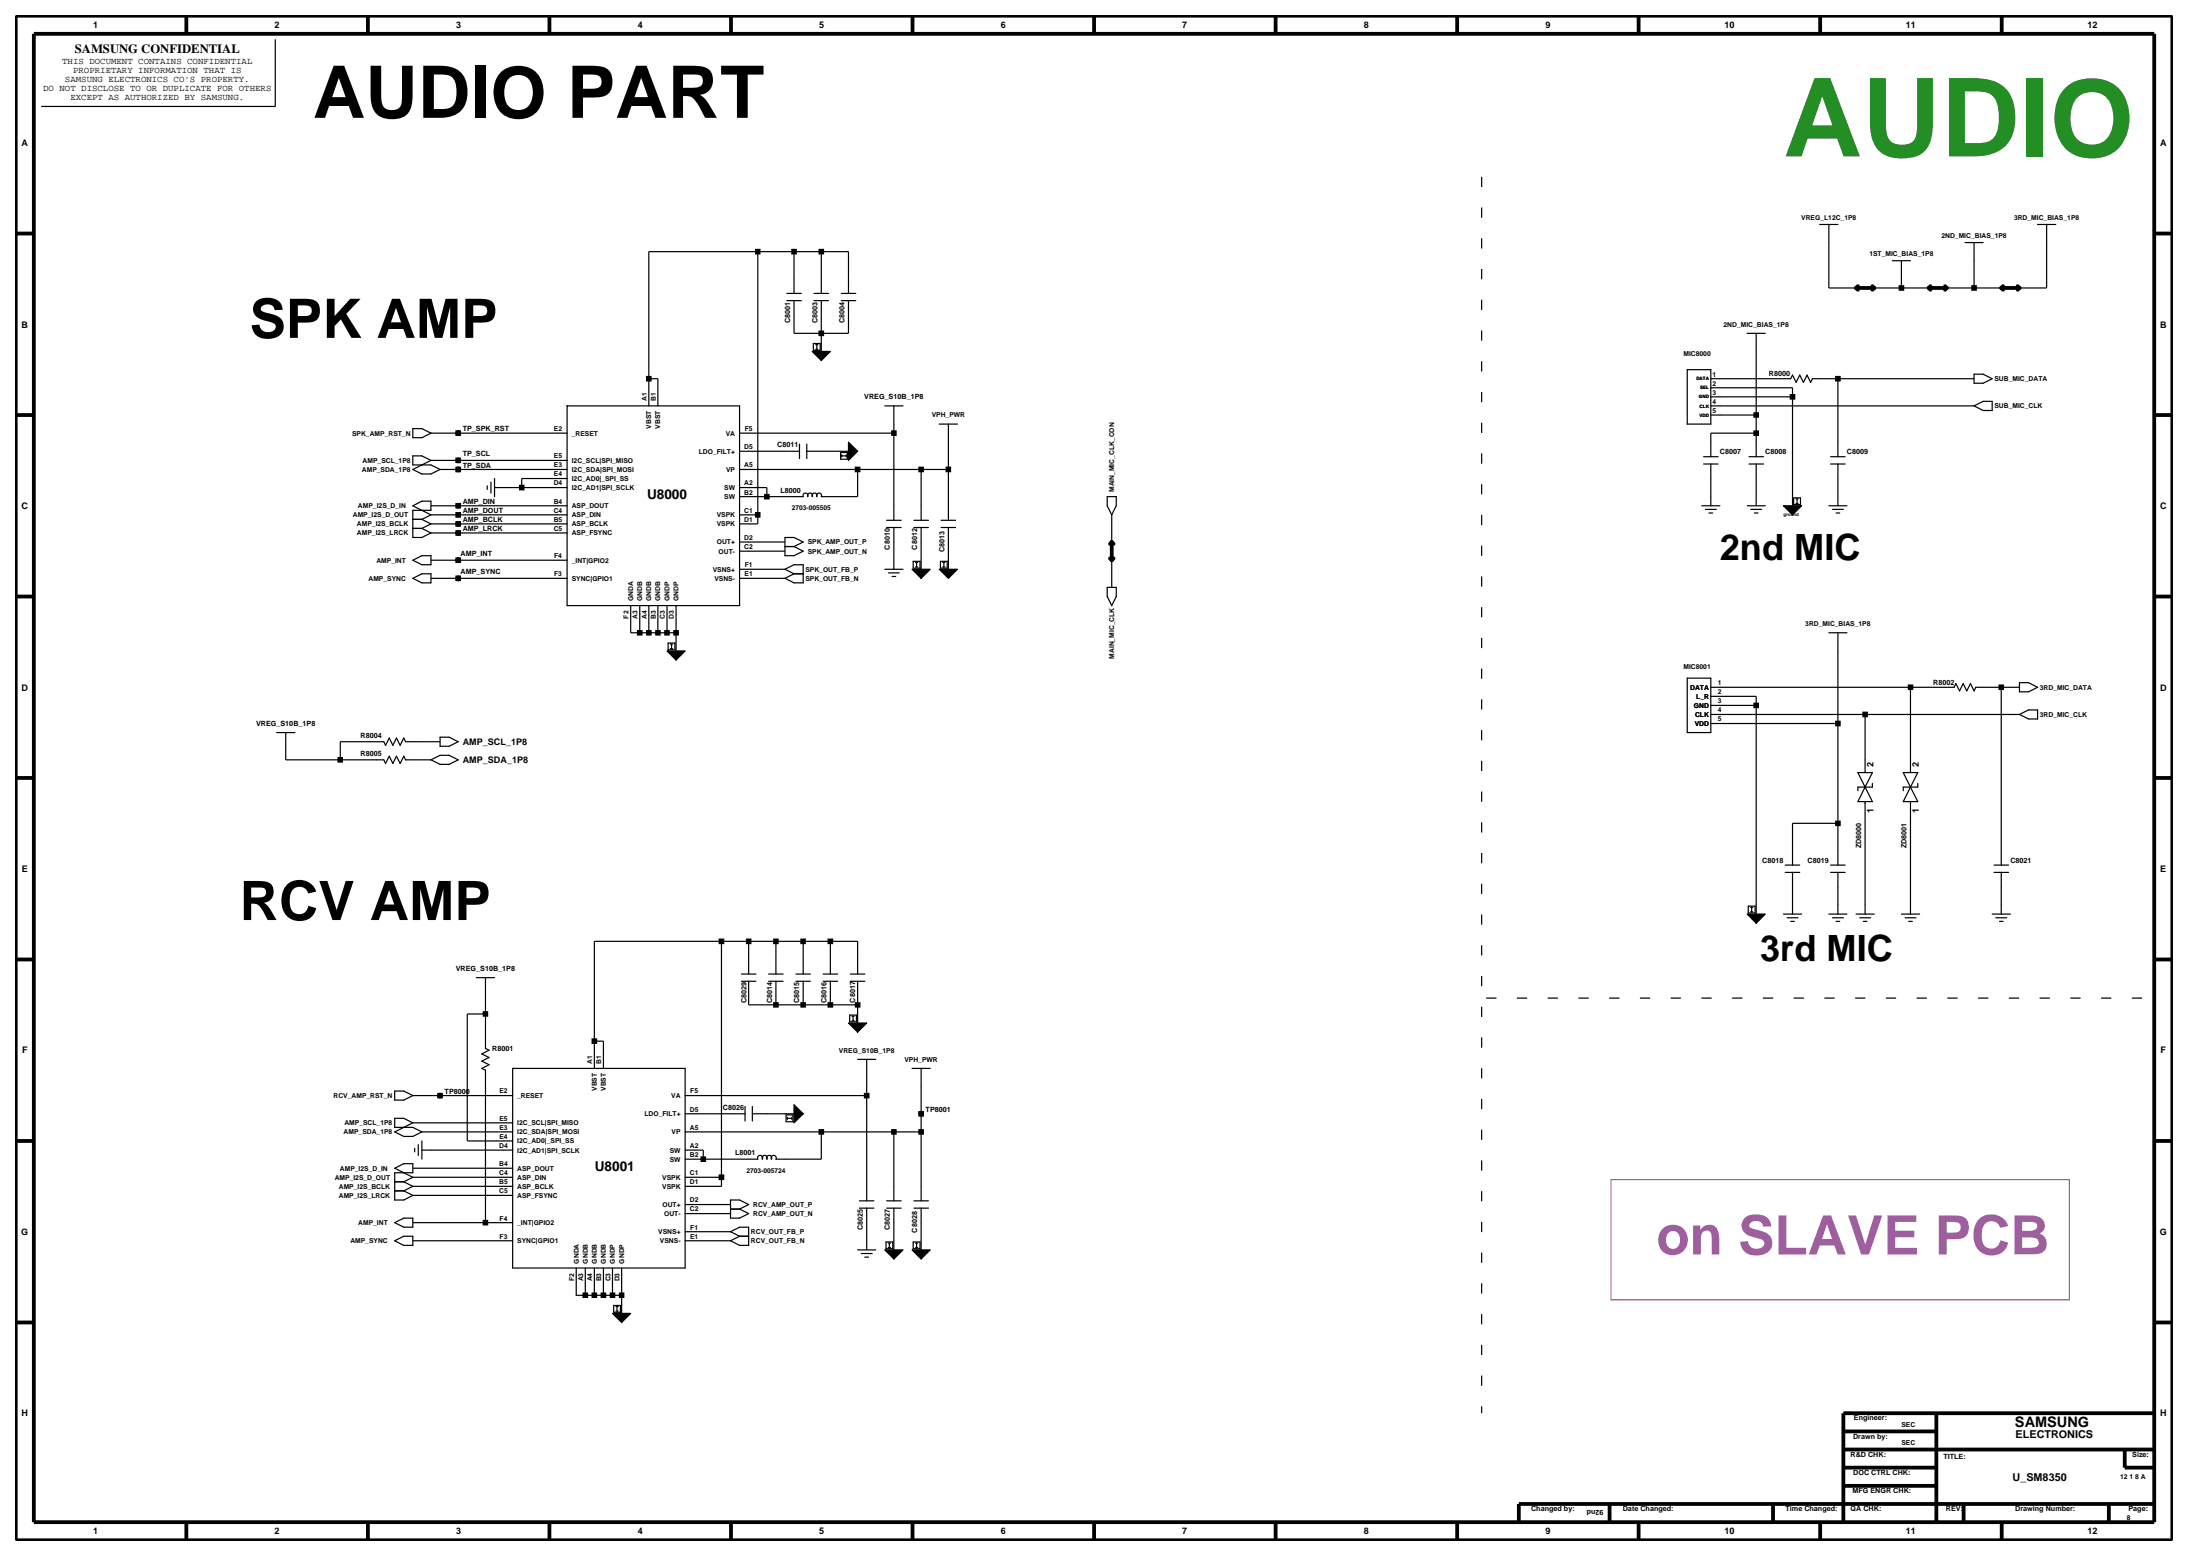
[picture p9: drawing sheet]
<svg xmlns="http://www.w3.org/2000/svg" width="420mm" height="297mm" viewBox="0 0 420 297" stroke-linecap="round" stroke-linejoin="round" font-family="sans-serif">
<!-- layer: MFD Layer /idea/tmp/Extended-Print.hanvit.kang.sheet8.mfd -->
<g fill="none" stroke="#000" stroke-width=".23">
<path d="M52.5 7.5v12.8h-44.7M144.6 48v52h-3.5M150.1 57.4h2.8M150.1 56h2.8M151.5 57.4v6.2h10.4v-6.2M151.5 48v8M155.3 57.4h2.8M155.3 56h2.8M156.7 48v8M156.7 57.4v9.7M160.5 57.4h2.8M160.5 56h2.8"/>
<path d="M161.9 56v-8h-38.1v29.5M347.2 42.8h3.5M349 42.8v12.2h5.2M357.6 55h10.4M361.1 49.8h3.5M362.8 49.8v5.2M371.5 55h10.4M375 46.3h3.4M376.7 46.3v8.7M388.8 42.8h3.5M390.5 42.8v12.2h-5.1M108.2 77.5h32.9v38.1h-32.9z"/>
<path d="M123.8 72.3h1.7v5.2M155.2 65.6h1.3v1.3h-1.3zM155.6 65.8h.5M155.6 66.7h.5M155.9 65.8v.9M168.8 77.5h3.5M170.6 77.5v21.8M322 70.6h4.5v10.3h-4.5zM326.5 74h15.6v22.5M326.5 72.3h15.2l.4-.7 .6 1.4 .7-1.4 .7 1.4 .7-1.4 .7 1.4 .4-.7h30.8M326.5 77.5h50.2M326.5 79.2h8.6"/>
<path d="M326.5 75.7h15.6M333.4 63.6h3.4M335.1 63.6v23.6M350.7 72.3v14.9M376.7 71.4h1.7l1.8 .9-1.8 .8h-1.7zM376.7 77.5l1.7-.9h1.8v1.8h-1.8zM78.8 81.8h1.7l1.7 .9-1.7 .8h-1.7zM78.8 99.1h1.7M80.5 99.1l1.7 .9M82.2 87.9l-1.7-.9h-1.7v1.7h3.4l1.8 .9M82.2 98.3l-3.4-1.8 1.7-.8h1.7v1.7h-3.4v5.2h1.7l1.7-.9M82.2 87.9l-3.4 1.7 1.7 .9h1.7l1.8-.9"/>
<path d="M82.2 100l-1.7 .9M82.2 98.3l-1.7 .8M82.2 96.5h26M82.2 87.9h26M82.2 100h26M82.2 98.3h26M82.2 82.7h26M84 89.6h24.2M93 92.7v.7M93.7 92v2.1M94.4 91.3v3.5M94.4 93.1h13.8"/>
<path d="M108.2 91.3h-8.6v1.8M141.1 93.1h5.2v1.7M141.1 89.6h39.9M141.1 98.3h3.5M141.1 86.1h11.5M141.1 82.7h29.5M152.6 84.8v2.7M154 86.1h7.9M154 84.8v2.7M160.4 86.4h1.3v1.2h-1.3zM160.6 87h.9M160.6 86.8v.4"/>
<path d="M161.5 86.8v.4M163.7 89.6v5.2h-7a.48 .48 0 0 0-.4-.7 .48 .48 0 0 0-.4 .7 .48 .48 0 0 0-.5-.7 .48 .48 0 0 0-.4 .7 .48 .48 0 0 0-.4-.7 .48 .48 0 0 0-.5 .7 .48 .48 0 0 0-.4-.7 .48 .48 0 0 0-.4 .7h-12.2M169.2 99.3h2.8M174.4 99.3h2.8M175.8 89.6v9.7M179.2 80.9h3.5M179.6 99.3h2.8M181 80.9v18.4M211.3 94.8h1.7v1.7l-.9 1.8-.8-1.8zM212.1 98.3v5.2M324.7 96.5h3.5M325.1 88.6h2.8"/>
<path d="M325.1 87.2h2.8M325.4 97.2h2.1M326.1 97.9h.7M326.5 88.6v7.9M333.4 96.5h3.4M333.7 88.6h2.8M333.7 87.2h2.8M334.1 97.2h2.1M334.8 97.9h.7M335.1 88.6v7.9M335.1 82.7h-8.6v4.5M342.3 95h1.3v1.3h-1.3z"/>
<path d="M342.7 95.2h.4M342.7 96.1h.4M342.9 95.2v.9M349 96.5h3.4M349.3 88.6h2.8M349.3 87.2h2.8M349.7 97.2h2.1M350.4 97.9h.7M350.7 88.6v7.9M78.8 100.9h1.7M78.8 106.9l1.7-.8h1.7v1.7h-1.7zM78.8 110.4l1.7-.9h1.7v1.7h-1.7z"/>
<path d="M80.5 100.9l1.7 .8M82.2 101.7h26M82.2 106.9h26M82.2 110.4h26M120.4 115.6v5.2h8.6M122.1 115.6v5.2M123.8 115.6v5.2M125.5 115.6v5.2M127.3 115.6v5.2M129 115.6v8.6M141.1 103.5h8.7M141.1 105.2h8.7"/>
<path d="M141.1 110.4h8.7M141.1 108.7h8.7M149.8 102.6h1.7l1.8 .9-1.8 .8 1.8 .9-1.8 .9h-1.7zM149.8 108.7l1.7-.9h1.8v3.4h-1.8l-1.7-.8M149.8 104.3h1.7M149.8 108.7l1.7 .8M151.5 109.5h1.8M151.5 109.5l-1.7 .9M168.8 108.7h3.5M169.2 100.7h2.8M169.5 109.3h2.1M170.2 110h.7"/>
<path d="M170.6 100.7v8M174.3 107.1h1.3v1.3h-1.3zM174.4 100.7h2.8M174.7 107.4h.4M174.7 108.2h.4M174.9 107.4v.8M175.8 100.7v8M179.5 107.1h1.2v1.3h-1.2zM179.6 100.7h2.8M179.9 107.4h.4M179.9 108.2h.4M180.1 107.4v.8"/>
<path d="M181 100.7v8M211.3 112.1h1.7v1.8l-.9 1.7-.8-1.7zM212.1 106.9v5.2M52.8 139.8h3.5M54.5 139.8v5.2h18.7l.4 .7 .7-1.4 .7 1.4 .7-1.4 .7 1.4 .6-1.4 .4 .7h4.8M127.5 122.7h1.3v1.3h-1.3zM127.9 122.9h.5M127.9 123.8h.5M128.1 122.9v.9M322 129.4h4.5v10.4h-4.5zM326.5 131.2h46.4l.3-.7 .7 1.4 .7-1.4 .7 1.4 .7-1.4 .7 1.4 .3-.7h8.4M326.5 132.9h8.6v41.6"/>
<path d="M326.5 138.1h24.2M326.5 134.6h8.6M326.5 136.4h58.9M349 120.8h3.4M350.7 120.8v44.3M355.9 136.4v11.1M364.6 131.2v16.3M381.9 131.2v33.9M385.4 130.3h1.7l1.7 .9-1.7 .8h-1.7zM385.4 136.4l1.7-.9h1.7v1.7h-1.7zM82.2 145l1.8-.8h1.7l1.7 .8-1.7 .9h-1.7zM84 141.6h-6.6l-.4-.7-.6 1.4-.7-1.4-.7 1.4-.7-1.4-.7 1.4-.4-.7h-8.3v3.4"/>
<path d="M84 140.7h1.7l1.7 .9-1.7 .8h-1.7zM350.7 157.1h-8.6v8M354.5 147.5h2.8l-1.4 2.7zM355.9 153v21.5M355.9 150.2l1.4 2.8h-2.8zM357.3 149.5v.7h-2.8v.7M363.2 147.5h2.8l-1.4 2.7zM364.6 153v21.5M364.6 150.2l1.4 2.8h-2.8zM366 149.5v.7h-2.8v.7M137.7 179.7v46.7h-7M142.9 179.7v6.2"/>
<path d="M148.1 179.7v6.2M153.3 179.7v6.2M158.5 179.7v6.2M333.6 172.9h1.3v1.4h-1.3zM334 173.2h.5M334 174h.5M334.3 173.2v.8M340.3 174.5h3.5M340.7 166.5h2.7M340.7 165.1h2.7M341 175.2h2.1M341.7 175.9h.7"/>
<path d="M342.1 166.5v8M349 174.5h3.4M349.3 166.5h2.8M349.3 165.1h2.8M349.7 175.2h2.1M350.4 175.9h.7M350.7 166.5v8M354.2 174.5h3.4M354.9 175.2h2M355.6 175.9h.7M362.8 174.5h3.5M363.5 175.2h2.1"/>
<path d="M364.2 175.9h.7M380.2 174.5h3.4M380.5 166.5h2.8M380.5 165.1h2.8M380.8 175.2h2.1M381.5 175.9h.7M381.9 166.5v8M90.9 186.6h3.5M92.6 193.5h-3.4v24.3h8.6M92.6 186.6v13.5l.7 .3-1.4 .8 1.4 .6-1.4 .7 1.4 .7-1.4 .7 .7 .4v29.1M113.4 198.7h1.7v5.2M141.5 185.9h2.8"/>
<path d="M141.5 187.3h2.8M142.9 187.3v4.5h20.8M146.7 185.9h2.7M146.7 187.3h2.7M148.1 187.3v4.5M151.9 185.9h2.7M151.9 187.3h2.7M153.3 187.3v4.5M157.1 185.9h2.7M157.1 187.3h2.7M158.5 187.3v4.5M162.1 193.7h1.3v1.3h-1.3z"/>
<path d="M162.3 185.9h2.7M162.3 187.3h2.7M162.6 194h.4M162.6 194.8h.4M162.8 194v.8M163.7 185.9v-6.2h-50.3v24.2M163.7 187.3v8M75.3 208.2h1.7l1.8 .9-1.8 .9h-1.7zM78.8 214.3l-1.8-.9h-1.7v1.8h3.5l1.7 .8M78.8 214.3h19M78.8 209.1h19M78.8 214.3l-3.5 1.7 1.7 .9h1.8l1.7-.9"/>
<path d="M79.1 219.2v.7M79.8 218.5v2M80.5 217.8v3.4M80.5 219.5h17.3M80.5 216h17.3M97.8 203.9h32.9v38.1h-32.9zM130.7 219.5h3.5v1.7M130.7 212.6h11.5M130.7 216h45.1M130.7 209.1h34.7M142.2 211.2v2.8M143.6 212.6h7.9"/>
<path d="M143.6 211.2v2.8M150 212.8h1.3v1.3h-1.3zM150.2 213.2v.5M150.2 213.4h.9M151.1 213.2v.5M156.7 216v5.2l-8.6 .1a.49 .49 0 0 0-.5-.8 .49 .49 0 0 0-.4 .8 .49 .49 0 0 0-.4-.8 .49 .49 0 0 0-.5 .7M163.7 202.2h3.4M165.4 202.2v27M170.6 216v13.2M174 203.9h3.5M175.8 203.9v25.3M75.3 233.4l1.7-.9h1.8v1.7h-1.8z"/>
<path d="M75.3 236.8l1.7-.8h1.8v1.7h-1.8zM75.3 225.6h1.7M75.3 227.3h1.7M77 225.6l1.8 .8M77 227.3l1.8 .9M78.8 224.7l-3.5-1.7 1.7-.9h1.8v1.7h-3.5v5.2h1.7l1.8-.8M78.8 226.4h19M78.8 224.7h19M78.8 223h19M78.8 228.2h19M78.8 233.4h19M78.8 236.8h19"/>
<path d="M78.8 226.4l-1.8 .9M78.8 224.7l-1.8 .9M130.7 221.2h13.9a.49 .49 0 0 1 .4-.7 .49 .49 0 0 1 .5 .8M130.7 224.7h7M130.7 229.9h8.7M130.7 231.6h8.7M130.7 236.8h8.7M130.7 235.1h8.7M139.4 229h1.7l1.8 .9-1.8 .9 1.8 .8-1.8 .9h-1.7zM139.4 230.8h1.7M139.4 235.1l1.7-.9h1.8v3.5h-1.8l-1.7-.9M139.4 235.1l1.7 .9"/>
<path d="M141.1 236h1.8M141.1 236l-1.7 .8M145.5 221.2a.49 .49 0 0 1 .4-.7 .49 .49 0 0 1 .4 .8M163.7 238.6h3.4M164 229.2h2.8M164 230.6h2.8M164.3 239.3h2.1M165 239.9h.7M165.4 230.6v8M169.1 237h1.3v1.3h-1.3zM169.2 229.2h2.8M169.2 230.6h2.8"/>
<path d="M169.5 237.3h.4M169.5 238.1h.4M169.7 237.3v.8M170.6 230.6v8M174.3 237h1.3v1.3h-1.3zM174.4 229.2h2.8M174.4 230.6h2.8M174.7 237.3h.4M174.7 238.1h.4M174.9 237.3v.8M175.8 230.6v8M110 242v5.2h8.6"/>
<path d="M111.7 242v5.2M113.4 242v5.2M115.1 242v5.2M116.9 242v5.2M117.1 249.2h1.3v1.3h-1.3zM117.5 249.4h.5M117.5 250.2h.5M117.7 249.4v.8M118.6 242v8.7"/>
<circle cx="87.4" cy="87.9" r=".43"/>
<circle cx="87.4" cy="82.7" r=".44"/>
<circle cx="87.4" cy="100" r=".44"/>
<circle cx="87.4" cy="96.5" r=".43"/>
<circle cx="87.4" cy="98.3" r=".43"/>
<circle cx="87.4" cy="89.6" r=".43"/>
<circle cx="87.4" cy="110.4" r=".43"/>
<circle cx="87.4" cy="106.9" r=".43"/>
<circle cx="87.4" cy="101.7" r=".43"/>
<circle cx="84" cy="209.1" r=".43"/>
<circle cx="175.8" cy="212.6" r=".43"/>
</g>
<g fill="none" stroke="#000" stroke-width=".72">
<path d="M354.2 55h3.4M354.2 55l.3 .3M354.5 54.6l-.3 .4M357.3 54.6l.3 .4M357.6 55l-.3 .3M368 55h3.5M368 55l.4 .3M368.4 54.6l-.4 .4M371.2 54.6l.3 .4M371.5 55l-.3 .3M381.9 55h3.5M381.9 55l.3 .3"/>
<path d="M382.2 54.6l-.3 .4M385 54.6l.4 .4M385.4 55l-.4 .3M211.8 106.6l.3 .3M212.1 103.5v3.4M212.1 103.5l-.3 .3M212.1 103.5l.4 .3M212.5 106.6l-.4 .3"/>
</g>
<g fill="#000" stroke="#000" stroke-width=".23">
<path d="M155 67.1h3.5l-1.8 1.7z" fill-rule="evenodd"/>
<path d="M161.9 84.4l1.8 1.7-1.8 1.8z" fill-rule="evenodd"/>
<path d="M340.3 96.5h3.5l-1.7 1.8z" fill-rule="evenodd"/>
<path d="M174 108.7h3.5l-1.7 1.7z" fill-rule="evenodd"/>
<path d="M179.2 108.7h3.5l-1.7 1.7z" fill-rule="evenodd"/>
<path d="M127.3 124.2h3.4l-1.7 1.8z" fill-rule="evenodd"/>
<path d="M333.4 174.5h3.4l-1.7 1.7z" fill-rule="evenodd"/>
<path d="M161.9 195.3h3.5l-1.7 1.7z" fill-rule="evenodd"/>
<path d="M151.5 210.9l1.8 1.7-1.8 1.7z" fill-rule="evenodd"/>
<path d="M116.9 250.7h3.5l-1.8 1.7z" fill-rule="evenodd"/>
<path d="M168.8 238.6h3.5l-1.7 1.7z" fill-rule="evenodd"/>
<path d="M174 238.6h3.5l-1.7 1.7z" fill-rule="evenodd"/>
</g>
<g fill="#000" stroke="#000" stroke-width=".72" stroke-linecap="butt">
<path d="M144.4 47.9h.4v.3h-.4z" fill-rule="evenodd"/>
<path d="M151.3 47.9h.4v.3h-.4z" fill-rule="evenodd"/>
<path d="M156.5 47.9h.4v.3h-.4z" fill-rule="evenodd"/>
<path d="M362.7 54.8h.3v.3h-.3z" fill-rule="evenodd"/>
<path d="M376.5 54.8h.4v.3h-.4z" fill-rule="evenodd"/>
<path d="M123.6 72.1h.4v.4h-.4z" fill-rule="evenodd"/>
<path d="M156.5 63.4h.4v.4h-.4z" fill-rule="evenodd"/>
<path d="M334.9 79h.4v.4h-.4z" fill-rule="evenodd"/>
<path d="M341.9 75.6h.3v.3h-.3z" fill-rule="evenodd"/>
<path d="M350.5 72.1h.4v.4h-.4z" fill-rule="evenodd"/>
<path d="M87.3 98.1h.3v.3h-.3z" fill-rule="evenodd"/>
<path d="M87.3 96.4h.3v.3h-.3z" fill-rule="evenodd"/>
<path d="M87.3 89.4h.3v.4h-.3z" fill-rule="evenodd"/>
<path d="M87.3 87.7h.3v.3h-.3z" fill-rule="evenodd"/>
<path d="M87.3 82.5h.3v.3h-.3z" fill-rule="evenodd"/>
<path d="M99.4 92.9h.3v.3h-.3z" fill-rule="evenodd"/>
<path d="M144.4 98.1h.4v.3h-.4z" fill-rule="evenodd"/>
<path d="M146.2 94.6h.3v.4h-.3z" fill-rule="evenodd"/>
<path d="M163.5 89.4h.3v.4h-.3z" fill-rule="evenodd"/>
<path d="M170.4 82.5h.3v.3h-.3z" fill-rule="evenodd"/>
<path d="M175.6 89.4h.3v.4h-.3z" fill-rule="evenodd"/>
<path d="M180.8 89.4h.3v.4h-.3z" fill-rule="evenodd"/>
<path d="M334.9 82.5h.4v.3h-.4z" fill-rule="evenodd"/>
<path d="M87.3 110.2h.3v.4h-.3z" fill-rule="evenodd"/>
<path d="M87.3 106.8h.3v.3h-.3z" fill-rule="evenodd"/>
<path d="M87.3 101.5h.3v.4h-.3z" fill-rule="evenodd"/>
<path d="M87.3 99.8h.3v.4h-.3z" fill-rule="evenodd"/>
<path d="M121.9 120.6h.4v.3h-.4z" fill-rule="evenodd"/>
<path d="M123.6 120.6h.4v.3h-.4z" fill-rule="evenodd"/>
<path d="M125.4 120.6h.3v.3h-.3z" fill-rule="evenodd"/>
<path d="M127.1 120.6h.3v.3h-.3z" fill-rule="evenodd"/>
<path d="M128.8 120.6h.4v.3h-.4z" fill-rule="evenodd"/>
<path d="M334.9 134.5h.4v.3h-.4z" fill-rule="evenodd"/>
<path d="M350.5 137.9h.4v.4h-.4z" fill-rule="evenodd"/>
<path d="M355.7 136.2h.4v.3h-.4z" fill-rule="evenodd"/>
<path d="M364.4 131h.3v.3h-.3z" fill-rule="evenodd"/>
<path d="M381.7 131h.4v.3h-.4z" fill-rule="evenodd"/>
<path d="M64.8 144.9h.3v.3h-.3z" fill-rule="evenodd"/>
<path d="M350.5 157h.4v.3h-.4z" fill-rule="evenodd"/>
<path d="M137.5 179.5h.3v.3h-.3z" fill-rule="evenodd"/>
<path d="M142.7 179.5h.3v.3h-.3z" fill-rule="evenodd"/>
<path d="M147.9 179.5h.3v.3h-.3z" fill-rule="evenodd"/>
<path d="M153.1 179.5h.3v.3h-.3z" fill-rule="evenodd"/>
<path d="M158.3 179.5h.3v.3h-.3z" fill-rule="evenodd"/>
<path d="M92.5 193.4h.3v.3h-.3z" fill-rule="evenodd"/>
<path d="M113.2 198.5h.4v.4h-.4z" fill-rule="evenodd"/>
<path d="M147.9 191.6h.3v.4h-.3z" fill-rule="evenodd"/>
<path d="M153.1 191.6h.3v.4h-.3z" fill-rule="evenodd"/>
<path d="M158.3 191.6h.3v.4h-.3z" fill-rule="evenodd"/>
<path d="M163.5 191.6h.3v.4h-.3z" fill-rule="evenodd"/>
<path d="M83.8 209h.3v.3h-.3z" fill-rule="evenodd"/>
<path d="M156.5 215.9h.4v.3h-.4z" fill-rule="evenodd"/>
<path d="M165.2 209h.4v.3h-.4z" fill-rule="evenodd"/>
<path d="M170.4 215.9h.3v.3h-.3z" fill-rule="evenodd"/>
<path d="M175.6 215.9h.3v.3h-.3z" fill-rule="evenodd"/>
<path d="M175.6 212.4h.3v.4h-.3z" fill-rule="evenodd"/>
<path d="M92.5 233.2h.3v.3h-.3z" fill-rule="evenodd"/>
<path d="M134 221.1h.4v.3h-.4z" fill-rule="evenodd"/>
<path d="M137.5 224.5h.3v.4h-.3z" fill-rule="evenodd"/>
<path d="M111.5 247.1h.4v.3h-.4z" fill-rule="evenodd"/>
<path d="M113.2 247.1h.4v.3h-.4z" fill-rule="evenodd"/>
<path d="M115 247.1h.3v.3h-.3z" fill-rule="evenodd"/>
<path d="M116.7 247.1h.4v.3h-.4z" fill-rule="evenodd"/>
<path d="M118.4 247.1h.4v.3h-.4z" fill-rule="evenodd"/>
</g>
<path d="M282.7 33.7v236M283.6 190.5h126.9" fill="none" stroke="#000" stroke-width=".23" stroke-dasharray="2 3.9" stroke-linecap="butt"/>
<g fill="none" stroke="#000" stroke-width=".72" stroke-linecap="butt">
<path d="M3 3h411.5v291h-411.5zM6.5 6.5h404.6v284h-404.6zM35.6 3v3.5M70.2 3v3.5M104.8 3v3.5M139.5 3v3.5M174.1 3v3.5M208.8 3v3.5M243.4 3v3.5M278.1 3v3.5M312.7 3v3.5M347.3 3v3.5"/>
<path d="M382 3v3.5M3 44.6h3.5M411.1 44.6h3.4M3 79.2h3.5M411.1 79.2h3.4M3 113.9h3.5M411.1 113.9h3.4M3 148.5h3.5M411.1 148.5h3.4M3 183.1h3.5M411.1 183.1h3.4M3 217.8h3.5"/>
<path d="M411.1 217.8h3.4M3 252.4h3.5M411.1 252.4h3.4M351.8 273.2h17.7M351.8 276.7h59.3M369.5 269.7v20.8M405.4 276.7v3.4h5.7M411.1 269.7h-59.3v20.8M35.6 290.5v3.5M70.2 290.5v3.5M104.8 290.5v3.5M139.5 290.5v3.5"/>
<path d="M174.1 290.5v3.5M208.8 290.5v3.5M243.4 290.5v3.5M278.1 290.5v3.5M307.1 287.1v3.4M312.7 290.5v3.5M338.3 287.1v3.4M347.3 290.5v3.5M351.8 280.1h17.7M351.8 283.6h17.7M374.7 287.1v3.4M382 290.5v3.5"/>
<path d="M402.4 287.1v3.4M411.1 287.1h-121.3v3.4"/>
</g>
<path d="M307.4 225.1h87.5v23h-87.5z" fill="none" stroke="#9f5f9f" stroke-width=".23"/>
<text font-size="20.8" fill="#238e23" x="340.3" y="29.8">AUDIO</text>
<text font-size="13.8" x="59.7" y="22.5">AUDIO PART</text>
<g font-size="10.4">
<text x="47.6" y="64.5">SPK AMP</text>
<text x="45.7" y="175.6">RCV AMP</text>
</g>
<text font-size="10.4" fill="#9f5f9f" x="316.1" y="239.4">on SLAVE PCB</text>
<g font-size="6.9">
<text x="328.2" y="106.8">2nd MIC</text>
<text x="335.9" y="183.5">3rd MIC</text>
</g>
<text font-size="2.8" x="384.5" y="272.5">SAMSUNG</text>
<g font-size="2.6">
<text x="123.5" y="95.3">U8000</text>
<text x="113.5" y="223.5">U8001</text>
</g>
<text font-size="2.4" x="14.3" y="10.1">SAMSUNG CONFIDENTIAL</text>
<g font-size="2.1">
<text x="384.6" y="274.4">ELECTRONICS</text>
<text x="384.1" y="282.7">U_SM8350</text>
</g>
<g font-size="1.7">
<text x="17.8" y="5.3">1</text>
<text x="52.4" y="5.3">2</text>
<text x="87" y="5.3">3</text>
<text x="121.7" y="5.3">4</text>
<text x="156.3" y="5.3">5</text>
<text x="191" y="5.3">6</text>
<text x="225.6" y="5.3">7</text>
<text x="260.3" y="5.3">8</text>
<text x="294.9" y="5.3">9</text>
<text x="329" y="5.3">10</text>
<text x="363.7" y="5.3">11</text>
<text x="398.3" y="5.3">12</text>
<text x="8.2" y="17.3">DO NOT DISCLOSE TO OR DUPLICATE FOR OTHERS</text>
<text x="11.9" y="12.1">THIS DOCUMENT CONTAINS CONFIDENTIAL</text>
<text x="12.4" y="15.6">SAMSUNG ELECTRONICS CO'S PROPERTY.</text>
<text x="13.9" y="13.9">PROPRIETARY INFORMATION THAT IS</text>
<text x="13.4" y="19.1">EXCEPT AS AUTHORIZED BY SAMSUNG.</text>
<text x="4.1" y="27.9">A</text>
<text x="412.2" y="27.9">A</text>
<text x="4.1" y="62.5">B</text>
<text x="412.2" y="62.5">B</text>
<text x="4.1" y="97.2">C</text>
<text x="412.2" y="97.2">C</text>
<text x="4.1" y="131.8">D</text>
<text x="412.2" y="131.8">D</text>
<text x="88.3" y="142.2">AMP_SCL_1P8</text>
<text x="88.3" y="145.6">AMP_SDA_1P8</text>
<text x="357.5" y="146.3" transform="rotate(-90 357.5 146.3)">2</text>
<text x="366.2" y="146.3" transform="rotate(-90 366.2 146.3)">2</text>
<text x="357.5" y="155.1" transform="rotate(-90 357.5 155.1)">1</text>
<text x="366.2" y="155.1" transform="rotate(-90 366.2 155.1)">1</text>
<text x="4.2" y="166.4">E</text>
<text x="412.2" y="166.4">E</text>
<text x="4.2" y="201.1">F</text>
<text x="412.3" y="201.1">F</text>
<text x="4.1" y="235.7">G</text>
<text x="412.1" y="235.7">G</text>
<text x="4.1" y="270.4">H</text>
<text x="412.2" y="270.4">H</text>
<text x="17.8" y="292.9">1</text>
<text x="52.4" y="292.9">2</text>
<text x="87" y="292.9">3</text>
<text x="121.7" y="292.9">4</text>
<text x="156.3" y="292.9">5</text>
<text x="191" y="292.9">6</text>
<text x="225.6" y="292.9">7</text>
<text x="260.3" y="292.9">8</text>
<text x="294.9" y="292.9">9</text>
<text x="329" y="292.9">10</text>
<text x="363.7" y="292.9">11</text>
<text x="398.3" y="292.9">12</text>
</g>
<g font-size="1.4">
<text x="150.8" y="61.6" transform="rotate(-90 150.8 61.6)">C8001</text>
<text x="156" y="61.6" transform="rotate(-90 156 61.6)">C8003</text>
<text x="161.2" y="61.6" transform="rotate(-90 161.2 61.6)">C8004</text>
<text x="337.6" y="71.8">R8000</text>
<text x="164.9" y="76.2">VREG_S10B_1P8</text>
<text x="88.3" y="82.3">TP_SPK_RST</text>
<text x="88.3" y="89.2">TP_SDA</text>
<text x="88.3" y="87.1">TP_SCL</text>
<text x="148.3" y="85.4">C8011</text>
<text x="328.2" y="86.7">C8007</text>
<text x="336.8" y="86.7">C8008</text>
<text x="352.4" y="86.7">C8009</text>
<text x="148.9" y="94.1">L8000</text>
<text x="88.3" y="96.1">AMP_DIN</text>
<text x="88.3" y="97.9">AMP_DOUT</text>
<text x="88.3" y="101.4">AMP_LRCK</text>
<text x="88.3" y="99.6">AMP_BCLK</text>
<text x="87.9" y="106.1">AMP_INT</text>
<text x="169.8" y="104.9" transform="rotate(-90 169.8 104.9)">C8010</text>
<text x="175" y="104.9" transform="rotate(-90 175 104.9)">C8012</text>
<text x="180.2" y="105.4" transform="rotate(-90 180.2 105.4)">C8013</text>
<text x="87.9" y="109.6">AMP_SYNC</text>
<text x="368.9" y="130.7">R8002</text>
<text x="48.9" y="138.6">VREG_S10B_1P8</text>
<text x="68.8" y="140.8">R8004</text>
<text x="68.8" y="144.3">R8005</text>
<text x="355.2" y="161.9" transform="rotate(-90 355.2 161.9)">ZD8000</text>
<text x="363.8" y="161.9" transform="rotate(-90 363.8 161.9)">ZD8001</text>
<text x="336.3" y="164.6">C8018</text>
<text x="344.9" y="164.6">C8019</text>
<text x="383.6" y="164.6">C8021</text>
<text x="87" y="185.4">VREG_S10B_1P8</text>
<text x="142.4" y="191.5" transform="rotate(-90 142.4 191.5)">C8029</text>
<text x="147.3" y="191.5" transform="rotate(-90 147.3 191.5)">C8014</text>
<text x="152.5" y="191.5" transform="rotate(-90 152.5 191.5)">C8015</text>
<text x="157.7" y="191.5" transform="rotate(-90 157.7 191.5)">C8016</text>
<text x="163.2" y="191.4" transform="rotate(-90 163.2 191.4)">C8017</text>
<text x="93.9" y="200.5">R8001</text>
<text x="84.8" y="208.7">TP8000</text>
<text x="137.9" y="211.8">C8026</text>
<text x="176.6" y="212.2">TP8001</text>
<text x="140.3" y="220.5">L8001</text>
<text x="164.6" y="234.8" transform="rotate(-90 164.6 234.8)">C8025</text>
<text x="169.8" y="234.8" transform="rotate(-90 169.8 234.8)">C8027</text>
<text x="175" y="235.2" transform="rotate(-90 175 235.2)">C8028</text>
<text x="353.6" y="274.6">Drawn by:</text>
<text x="353.8" y="271.1">Engineer:</text>
<text x="353.1" y="278">R&amp;D CHK:</text>
<text x="353.6" y="281.5">DOC CTRL CHK:</text>
<text x="370.8" y="278.5">TITLE:</text>
<text x="406.9" y="278">Size:</text>
<text x="353.5" y="285">MFG ENGR CHK:</text>
<text x="292.2" y="288.4">Changed by:</text>
<text x="306" y="288.3" transform="rotate(-180 306 288.3)">92nd</text>
<text x="309.7" y="288.4">Date Changed:</text>
<text x="340.7" y="288.4">Time Changed:</text>
<text x="353.1" y="288.4">QA CHK:</text>
<text x="371.3" y="288.4">REV:</text>
<text x="384.6" y="288.4">Drawing Number:</text>
<text x="406.2" y="288.4">Page:</text>
</g>
<g font-size="1.3">
<text x="343.7" y="42">VREG_L12C_1P8</text>
<text x="370.5" y="45.5">2ND_MIC_BIAS_1P8</text>
<text x="384.3" y="42">3RD_MIC_BIAS_1P8</text>
<text x="356.7" y="48.9">1ST_MIC_BIAS_1P8</text>
<text x="328.9" y="62.4">2ND_MIC_BIAS_1P8</text>
<text x="321.2" y="68">MIC8000</text>
<text x="326.8" y="71.9">1</text>
<text x="123.4" y="76.6" transform="rotate(-90 123.4 76.6)">A1</text>
<text x="125.1" y="76.6" transform="rotate(-90 125.1 76.6)">B1</text>
<text x="326.8" y="75.4">3</text>
<text x="326.8" y="73.7">2</text>
<text x="326.8" y="77.1">4</text>
<text x="380.6" y="72.7">SUB_MIC_DATA</text>
<text x="380.6" y="77.9">SUB_MIC_CLK</text>
<text x="67.2" y="83.1">SPK_AMP_RST_N</text>
<text x="105.7" y="82.3">E2</text>
<text x="109.1" y="83.1">_RESET</text>
<text x="124.3" y="81.8" transform="rotate(-90 124.3 81.8)">VBST</text>
<text x="126" y="81.8" transform="rotate(-90 126 81.8)">VBST</text>
<text x="138.5" y="83.1">VA</text>
<text x="142.1" y="82.3">F5</text>
<text x="177.8" y="79.7">VPH_PWR</text>
<text x="326.8" y="78.9">5</text>
<text x="69.2" y="88.3">AMP_SCL_1P8</text>
<text x="105.7" y="89.2">E3</text>
<text x="105.7" y="87.5">E5</text>
<text x="109.1" y="88.3">I2C_SCL|SPI_MISO</text>
<text x="133.4" y="86.6">LDO_FILT+</text>
<text x="142" y="85.7">D5</text>
<text x="142" y="89.2">A5</text>
<text x="69.1" y="90.1">AMP_SDA_1P8</text>
<text x="105.7" y="92.7">D4</text>
<text x="105.7" y="90.9">E4</text>
<text x="109.1" y="90.1">I2C_SDA|SPI_MOSI</text>
<text x="109.1" y="91.8">I2C_AD0|_SPI_SS</text>
<text x="109.1" y="93.5">I2C_AD1|SPI_SCLK</text>
<text x="138.2" y="95.3">SW</text>
<text x="138.2" y="93.5">SW</text>
<text x="138.5" y="90.1">VP</text>
<text x="142" y="94.4">B2</text>
<text x="142" y="92.7">A2</text>
<text x="212.6" y="93.9" transform="rotate(-90 212.6 93.9)">MAIN_MIC_CLK_CON</text>
<text x="67.3" y="98.7">AMP_I2S_D_OUT</text>
<text x="68.1" y="100.5">AMP_I2S_BCLK</text>
<text x="68.3" y="97">AMP_I2S_D_IN</text>
<text x="105.7" y="97.9">C4</text>
<text x="105.7" y="101.3">C5</text>
<text x="105.7" y="96.1">B4</text>
<text x="105.7" y="99.6">B5</text>
<text x="109.1" y="98.7">ASP_DIN</text>
<text x="109.1" y="97">ASP_DOUT</text>
<text x="109.1" y="100.5">ASP_BCLK</text>
<text x="136.8" y="100.5">VSPK</text>
<text x="136.8" y="98.7">VSPK</text>
<text x="142" y="99.6">D1</text>
<text x="142" y="97.9">C1</text>
<text x="151.1" y="97.4">2703-005505</text>
<text x="68.1" y="102.2">AMP_I2S_LRCK</text>
<text x="71.8" y="107.4">AMP_INT</text>
<text x="105.7" y="106.5">F4</text>
<text x="109.1" y="107.4">_INT|GPIO2</text>
<text x="109.1" y="102.2">ASP_FSYNC</text>
<text x="136.8" y="103.9">OUT+</text>
<text x="137.1" y="105.7">OUT-</text>
<text x="142" y="103.1">D2</text>
<text x="142" y="104.8">C2</text>
<text x="154.1" y="103.9">SPK_AMP_OUT_P</text>
<text x="154.1" y="105.7">SPK_AMP_OUT_N</text>
<text x="70.3" y="110.8">AMP_SYNC</text>
<text x="105.7" y="110">F3</text>
<text x="109.1" y="110.8">SYNC|GPIO1</text>
<text x="136" y="109.1">VSNS+</text>
<text x="136.3" y="110.8">VSNS-</text>
<text x="142.1" y="110">E1</text>
<text x="142.1" y="108.3">F1</text>
<text x="153.7" y="109.1">SPK_OUT_FB_P</text>
<text x="153.7" y="110.8">SPK_OUT_FB_N</text>
<text x="119.9" y="118.1" transform="rotate(-90 119.9 118.1)">F2</text>
<text x="120.8" y="114.7" transform="rotate(-90 120.8 114.7)">GNDA</text>
<text x="121.7" y="118.1" transform="rotate(-90 121.7 118.1)">A3</text>
<text x="122.5" y="114.7" transform="rotate(-90 122.5 114.7)">GNDB</text>
<text x="123.4" y="118.1" transform="rotate(-90 123.4 118.1)">A4</text>
<text x="124.3" y="114.7" transform="rotate(-90 124.3 114.7)">GNDB</text>
<text x="125.1" y="118.1" transform="rotate(-90 125.1 118.1)">B3</text>
<text x="126" y="114.7" transform="rotate(-90 126 114.7)">GNDB</text>
<text x="126.9" y="118.1" transform="rotate(-90 126.9 118.1)">C3</text>
<text x="127.7" y="114.7" transform="rotate(-90 127.7 114.7)">GNDP</text>
<text x="128.6" y="118.1" transform="rotate(-90 128.6 118.1)">D3</text>
<text x="129.5" y="114.7" transform="rotate(-90 129.5 114.7)">GNDP</text>
<text x="344.5" y="119.5">3RD_MIC_BIAS_1P8</text>
<text x="212.6" y="125.7" transform="rotate(-90 212.6 125.7)">MAIN_MIC_CLK</text>
<text x="321.2" y="127.7">MIC8001</text>
<text x="322.5" y="131.6">DATA</text>
<text x="327.8" y="130.8">1</text>
<text x="389.3" y="131.6">3RD_MIC_DATA</text>
<text x="323.2" y="135.1">GND</text>
<text x="323.5" y="136.8">CLK</text>
<text x="323.7" y="133.4">L_R</text>
<text x="327.8" y="134.2">3</text>
<text x="327.8" y="132.5">2</text>
<text x="327.8" y="137.7">5</text>
<text x="327.8" y="136">4</text>
<text x="389.3" y="136.8">3RD_MIC_CLK</text>
<text x="323.4" y="138.6">VDD</text>
<text x="113" y="203" transform="rotate(-90 113 203)">A1</text>
<text x="114.7" y="203" transform="rotate(-90 114.7 203)">B1</text>
<text x="160.1" y="200.9">VREG_S10B_1P8</text>
<text x="172.6" y="202.7">VPH_PWR</text>
<text x="63.6" y="209.6">RCV_AMP_RST_N</text>
<text x="95.3" y="208.7">E2</text>
<text x="98.7" y="209.6">_RESET</text>
<text x="113.9" y="208.2" transform="rotate(-90 113.9 208.2)">VBST</text>
<text x="115.6" y="208.2" transform="rotate(-90 115.6 208.2)">VBST</text>
<text x="128.1" y="209.6">VA</text>
<text x="131.7" y="208.7">F5</text>
<text x="65.7" y="214.8">AMP_SCL_1P8</text>
<text x="95.3" y="215.6">E3</text>
<text x="95.3" y="213.9">E5</text>
<text x="98.7" y="214.8">I2C_SCL|SPI_MISO</text>
<text x="123" y="213">LDO_FILT+</text>
<text x="131.6" y="212.2">D5</text>
<text x="131.6" y="215.6">A5</text>
<text x="65.6" y="216.5">AMP_SDA_1P8</text>
<text x="95.3" y="219.1">D4</text>
<text x="95.3" y="217.4">E4</text>
<text x="98.7" y="220">I2C_AD1|SPI_SCLK</text>
<text x="98.7" y="216.5">I2C_SDA|SPI_MOSI</text>
<text x="98.7" y="218.2">I2C_AD0|_SPI_SS</text>
<text x="127.8" y="220">SW</text>
<text x="127.8" y="221.7">SW</text>
<text x="128.2" y="216.5">VP</text>
<text x="131.6" y="219.1">A2</text>
<text x="131.6" y="220.8">B2</text>
<text x="63.9" y="225.2">AMP_I2S_D_OUT</text>
<text x="64.7" y="226.9">AMP_I2S_BCLK</text>
<text x="64.9" y="223.4">AMP_I2S_D_IN</text>
<text x="95.3" y="226">B5</text>
<text x="95.3" y="224.3">C4</text>
<text x="95.3" y="227.8">C5</text>
<text x="95.3" y="222.6">B4</text>
<text x="98.7" y="226.9">ASP_BCLK</text>
<text x="98.7" y="225.2">ASP_DIN</text>
<text x="98.7" y="223.4">ASP_DOUT</text>
<text x="126.4" y="225.2">VSPK</text>
<text x="126.4" y="226.9">VSPK</text>
<text x="131.6" y="224.3">C1</text>
<text x="131.6" y="226">D1</text>
<text x="142.4" y="223.8">2703-005724</text>
<text x="64.7" y="228.6">AMP_I2S_LRCK</text>
<text x="68.4" y="233.8">AMP_INT</text>
<text x="95.3" y="233">F4</text>
<text x="98.7" y="233.8">_INT|GPIO2</text>
<text x="98.7" y="228.6">ASP_FSYNC</text>
<text x="126.4" y="230.4">OUT+</text>
<text x="126.7" y="232.1">OUT-</text>
<text x="131.6" y="231.2">C2</text>
<text x="131.6" y="229.5">D2</text>
<text x="143.7" y="230.4">RCV_AMP_OUT_P</text>
<text x="143.7" y="232.1">RCV_AMP_OUT_N</text>
<text x="66.9" y="237.3">AMP_SYNC</text>
<text x="95.3" y="236.4">F3</text>
<text x="98.7" y="237.3">SYNC|GPIO1</text>
<text x="125.6" y="235.6">VSNS+</text>
<text x="125.9" y="237.3">VSNS-</text>
<text x="131.7" y="236.4">E1</text>
<text x="131.7" y="234.7">F1</text>
<text x="143.3" y="235.6">RCV_OUT_FB_P</text>
<text x="143.3" y="237.3">RCV_OUT_FB_N</text>
<text x="109.6" y="244.5" transform="rotate(-90 109.6 244.5)">F2</text>
<text x="110.4" y="241.2" transform="rotate(-90 110.4 241.2)">GNDA</text>
<text x="111.3" y="244.6" transform="rotate(-90 111.3 244.6)">A3</text>
<text x="112.2" y="241.2" transform="rotate(-90 112.2 241.2)">GNDB</text>
<text x="113" y="244.6" transform="rotate(-90 113 244.6)">A4</text>
<text x="113.9" y="241.2" transform="rotate(-90 113.9 241.2)">GNDB</text>
<text x="114.7" y="244.6" transform="rotate(-90 114.7 244.6)">B3</text>
<text x="115.6" y="241.2" transform="rotate(-90 115.6 241.2)">GNDB</text>
<text x="116.5" y="244.6" transform="rotate(-90 116.5 244.6)">C3</text>
<text x="117.3" y="241.2" transform="rotate(-90 117.3 241.2)">GNDP</text>
<text x="118.2" y="244.6" transform="rotate(-90 118.2 244.6)">D3</text>
<text x="119.1" y="241.2" transform="rotate(-90 119.1 241.2)">GNDP</text>
<text x="362.8" y="272.3">SEC</text>
<text x="362.8" y="275.8">SEC</text>
<text x="404.6" y="282.3">12 1 8 A</text>
<text x="405.9" y="290.1">8</text>
</g>
<g font-size=".9">
<text x="323.7" y="72.6">DATA</text>
<text x="324.2" y="76.1">GND</text>
<text x="324.3" y="77.8">CLK</text>
<text x="324.4" y="74.3">SEL</text>
<text x="324.3" y="79.5">VDD</text>
<text x="340.3" y="98.4">ground</text>
</g>
</svg>
